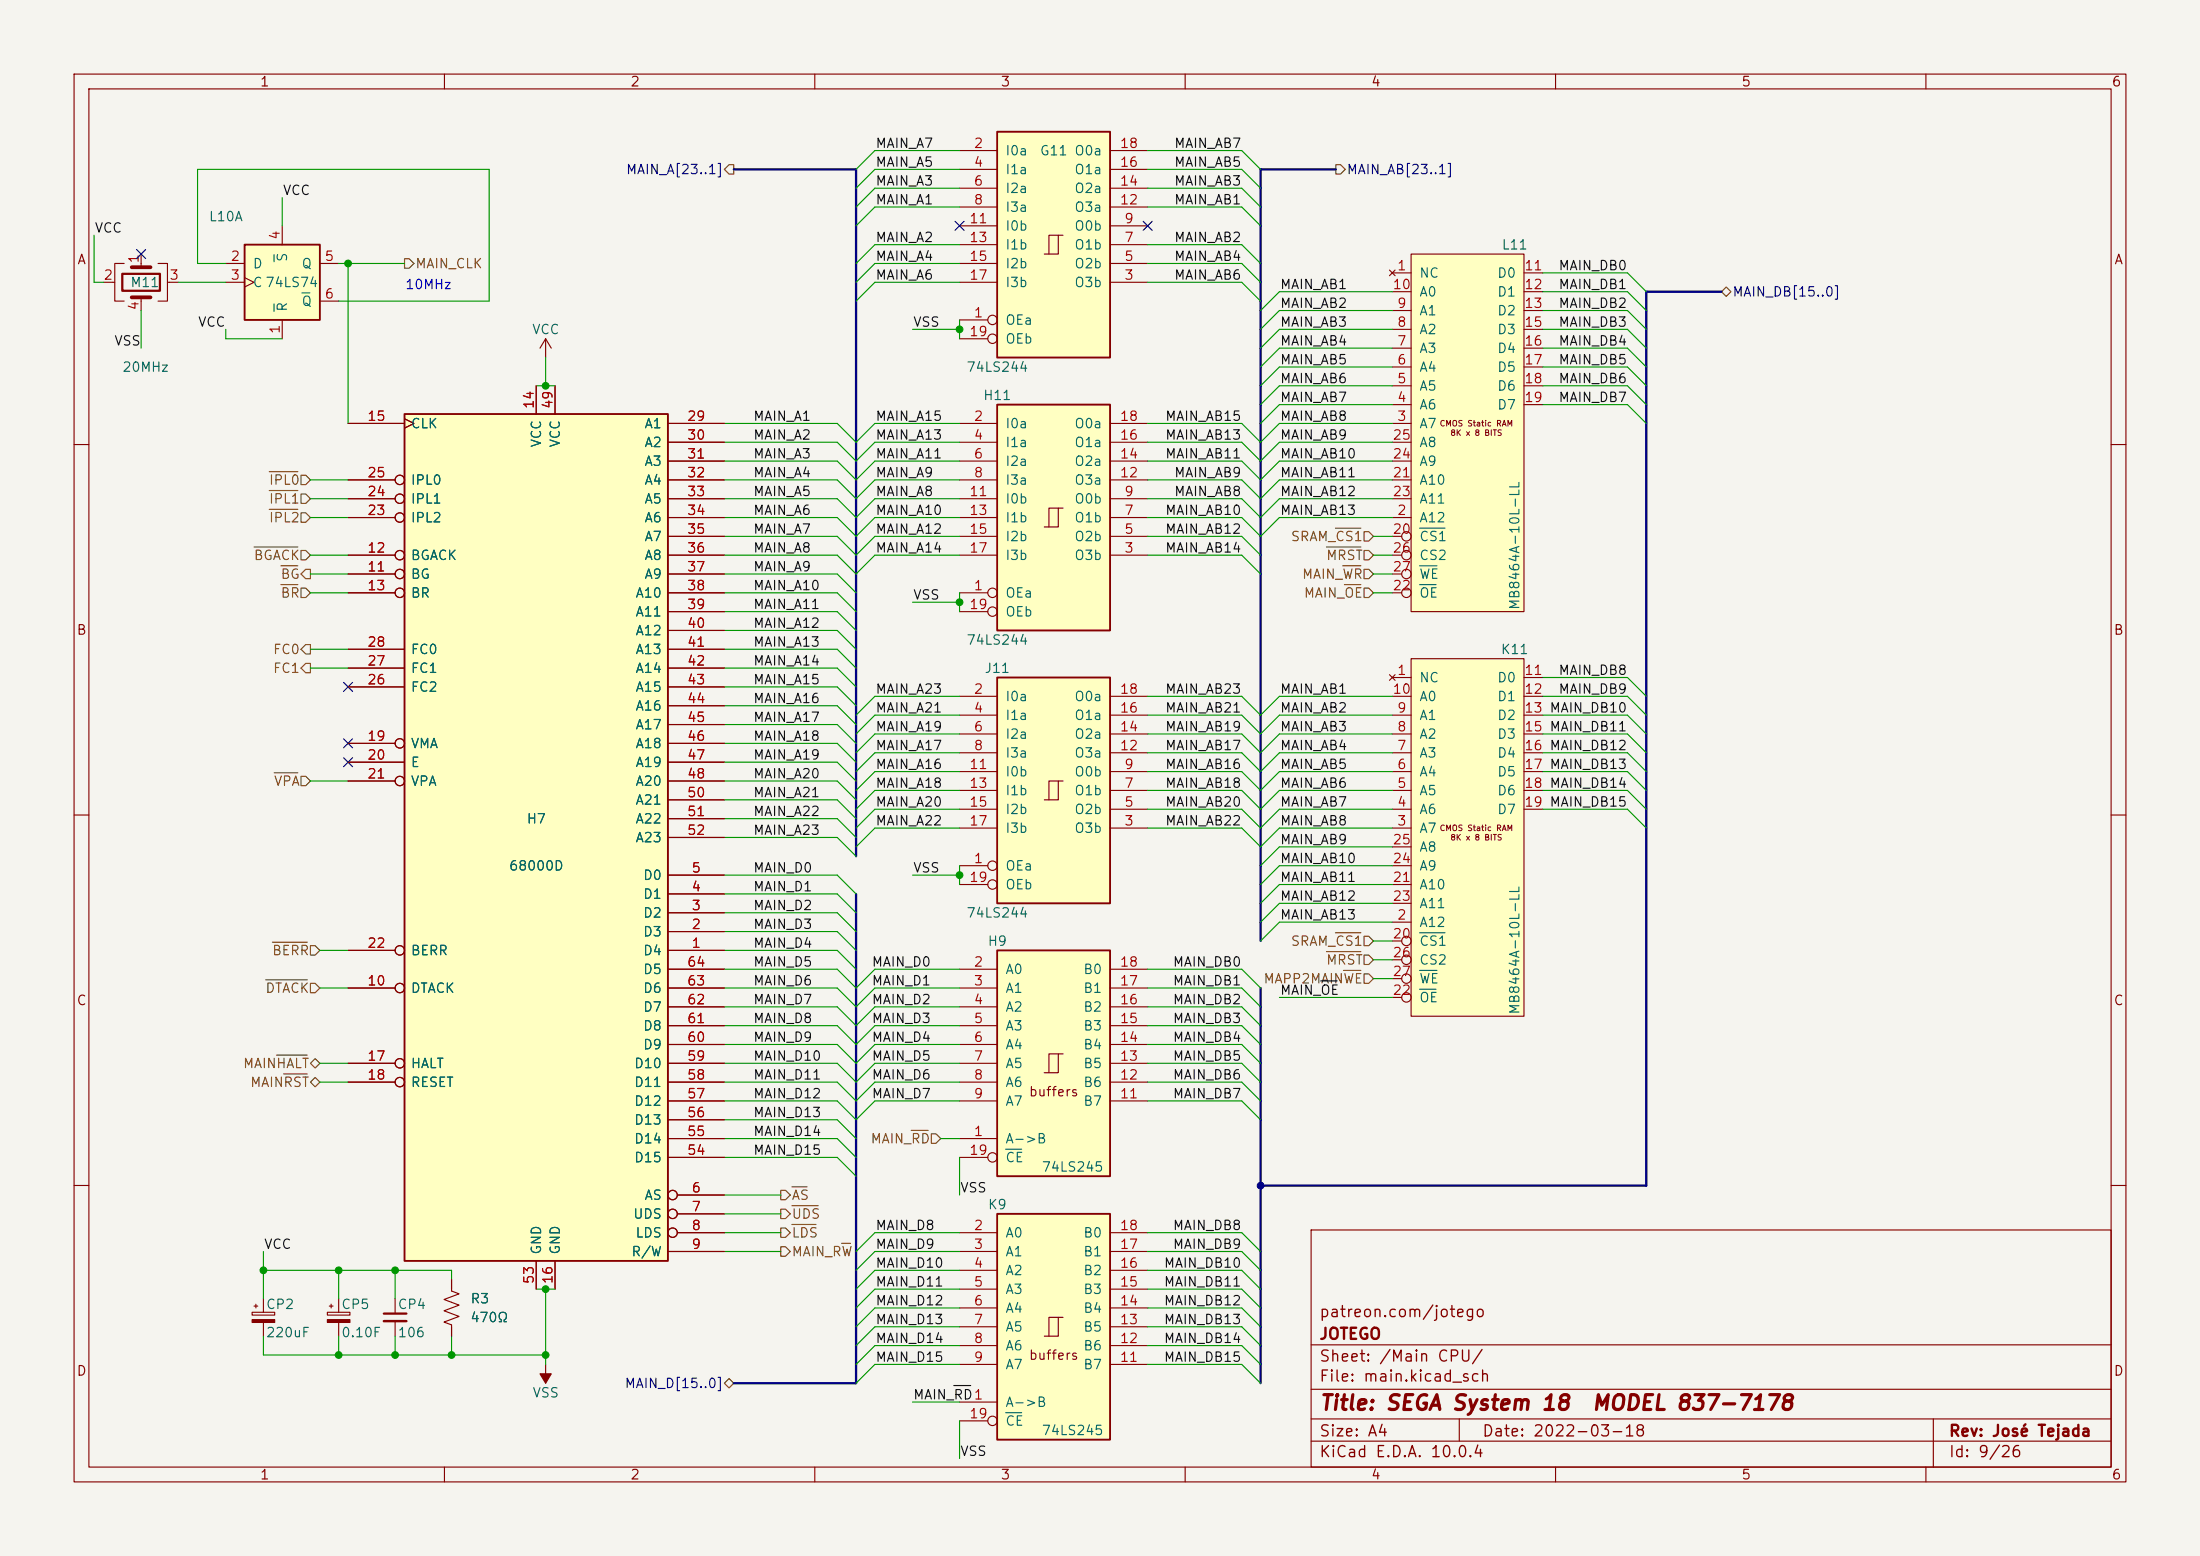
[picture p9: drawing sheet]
<svg xmlns="http://www.w3.org/2000/svg" width="297mm" height="210mm" viewBox="0 0 297 210" stroke-linecap="round" stroke-linejoin="round" font-family="sans-serif">
<path d="M0 0h297v210h-297z" fill="#f5f4ef" stroke="#f5f4ef" stroke-width=".14"/>
<g fill="none" stroke="#840000" stroke-width=".15">
<path d="M10 10h277v190h-277zM12 12h273v186h-273zM60 10v2M110 10v2M160 10v2M210 10v2M260 10v2M10 60h2M285 60h2M10 110h2M285 110h2M10 160h2"/>
<path d="M177 166h108v32h-108zM285 160h2M60 198v2M73.7 184.2v2.5M110 198v2M160 198v2M177 194.5h108M177 191.5h108M177 187.5h108M177 181.5h108M197 191.5v3M210 198v2"/>
<path d="M260 198v2M261 191.5v6.5"/>
</g>
<path d="M72.9 185.4h1.5l-.7 1.3z" fill="#840000" stroke="#840000" stroke-width=".15"/>
<path d="M134.6 17.8h15.3v30.5h-15.3z" fill="#ffffc2"/>
<g fill="none" stroke="#840000" stroke-width=".15">
<path d="M129.5 20.3h5.1M129.5 38.1h5.1M129.5 22.9h5.1M129.5 35.6h5.1M129.5 25.4h5.1M129.5 33h5.1M129.5 27.9h5.1M129.5 30.5h5.1M142.9 31.8h-1.3v2.5M143.5 31.8h-.6v2.5h-1.9M149.9 20.3h5M149.9 38.1h5"/>
<path d="M149.9 22.9h5M149.9 35.6h5M149.9 25.4h5M149.9 33h5M149.9 27.9h5M149.9 30.5h5M129.5 43.2h3.8M129.5 45.7h3.8"/>
<circle cx="134" cy="45.7" r=".63"/>
<circle cx="134" cy="43.2" r=".63"/>
</g>
<path d="M134.6 17.8h15.3v30.5h-15.3z" fill="none" stroke="#840000" stroke-width=".25"/>
<path d="M134.6 54.6h15.3v30.5h-15.3z" fill="#ffffc2"/>
<g fill="none" stroke="#840000" stroke-width=".15">
<path d="M129.5 57.2h5.1M129.5 59.7h5.1M149.9 57.2h5M149.9 59.7h5M129.5 74.9h5.1M129.5 72.4h5.1M129.5 62.2h5.1M129.5 69.9h5.1M129.5 64.8h5.1M129.5 67.3h5.1M142.9 68.6h-1.3v2.5M143.5 68.6h-.6v2.5h-1.9"/>
<path d="M149.9 74.9h5M149.9 72.4h5M149.9 62.2h5M149.9 69.9h5M149.9 64.8h5M149.9 67.3h5M129.5 80h3.8M129.5 82.6h3.8"/>
<circle cx="134" cy="80" r=".63"/>
<circle cx="134" cy="82.5" r=".63"/>
</g>
<path d="M134.6 54.6h15.3v30.5h-15.3z" fill="none" stroke="#840000" stroke-width=".25"/>
<path d="M190.5 34.3h15.2v48.3h-15.2z" fill="#ffffc2"/>
<g fill="none" stroke="#840000" stroke-width=".15">
<path d="M187.6 36.4l.7 .8M188 36.8h2.5M188 39.4h2.5M188.3 36.4l-.7 .8M190.5 34.3h15.2v48.3h-15.2zM205.7 36.8h2.6M205.7 39.4h2.6M188 57.2h2.5M188 54.6h2.5M188 52.1h2.5M188 49.5h2.5M188 47h2.5"/>
<path d="M188 44.5h2.5M188 41.9h2.5M188 59.7h2.5M205.7 54.6h2.6M205.7 52.1h2.6M205.7 49.5h2.6M205.7 47h2.6M205.7 44.5h2.6M205.7 41.9h2.6M188 69.9h2.5M188 72.4h1.2M188 64.8h2.5"/>
<path d="M188 67.3h2.5M188 62.2h2.5M188 74.9h1.2M188 77.5h1.2M188 80h1.2"/>
<circle cx="189.9" cy="74.9" r=".63"/>
<circle cx="189.9" cy="77.5" r=".63"/>
<circle cx="189.9" cy="72.4" r=".63"/>
<circle cx="189.9" cy="80" r=".63"/>
</g>
<path d="M191.6 71.3h3.5M191.6 78.9h2.3M191.6 76.4h2.4" fill="none" stroke="#006464" stroke-width=".15"/>
<path d="M134.6 163.8h15.3v30.5h-15.3z" fill="#ffffc2"/>
<g fill="none" stroke="#840000" stroke-width=".15">
<path d="M129.5 166.4h5.1M129.5 168.9h5.1M129.5 171.5h5.1M129.5 174h5.1M129.5 176.5h5.1M129.5 179.1h5.1M142.9 177.8h-1.3v2.5M143.5 177.8h-.6v2.5h-1.9M149.9 166.4h5M149.9 168.9h5M149.9 171.5h5M149.9 174h5"/>
<path d="M149.9 176.5h5M149.9 179.1h5M129.5 189.2h5.1M129.5 181.6h5.1M129.5 184.2h5.1M129.5 191.8h3.8M149.9 181.6h5M149.9 184.2h5"/>
<circle cx="134" cy="191.8" r=".63"/>
</g>
<path d="M134.6 163.8h15.3v30.5h-15.3z" fill="none" stroke="#840000" stroke-width=".25"/>
<path d="M135.8 190.7h2.1" fill="none" stroke="#006464" stroke-width=".15"/>
<path d="M134.6 91.4h15.3v30.5h-15.3z" fill="#ffffc2"/>
<g fill="none" stroke="#840000" stroke-width=".15">
<path d="M129.5 94h5.1M129.5 96.5h5.1M129.5 99.1h5.1M149.9 94h5M149.9 96.5h5M149.9 99.1h5M129.5 116.8h3.8M129.5 111.8h5.1M129.5 109.2h5.1M129.5 106.7h5.1M129.5 101.6h5.1M129.5 104.1h5.1"/>
<path d="M129.5 119.4h3.8M142.9 105.4h-1.3v2.6M143.5 105.4h-.6v2.6h-1.9M149.9 111.8h5M149.9 109.2h5M149.9 106.7h5M149.9 101.6h5M149.9 104.1h5"/>
<circle cx="134" cy="119.4" r=".63"/>
<circle cx="134" cy="116.8" r=".63"/>
</g>
<path d="M134.6 91.4h15.3v30.5h-15.3z" fill="none" stroke="#840000" stroke-width=".25"/>
<path d="M190.5 88.9h15.2v48.3h-15.2z" fill="#ffffc2"/>
<g fill="none" stroke="#840000" stroke-width=".15">
<path d="M187.6 91.1l.7 .7M188 91.4h2.5M188 99.1h2.5M188 96.5h2.5M188 94h2.5M188.3 91.1l-.7 .7M190.5 88.9h15.2v48.3h-15.2zM205.7 91.4h2.6M205.7 99.1h2.6M205.7 96.5h2.6M205.7 94h2.6M188 111.8h2.5"/>
<path d="M188 109.2h2.5M188 106.7h2.5M188 104.1h2.5M188 101.6h2.5M188 119.4h2.5M188 116.8h2.5M188 114.3h2.5M205.7 109.2h2.6M205.7 106.7h2.6M205.7 104.1h2.6M205.7 101.6h2.6M188 124.5h2.5"/>
<path d="M188 127h1.2M188 134.6h1.2M188 121.9h2.5M188 129.5h1.2M188 132.1h1.2"/>
<circle cx="189.9" cy="127" r=".63"/>
<circle cx="189.9" cy="129.5" r=".63"/>
<circle cx="189.9" cy="134.6" r=".63"/>
<circle cx="189.9" cy="132.1" r=".63"/>
</g>
<path d="M191.6 125.9h3.5M191.6 133.5h2.3M191.6 131h2.4" fill="none" stroke="#006464" stroke-width=".15"/>
<path d="M134.6 128.3h15.3v30.5h-15.3z" fill="#ffffc2"/>
<g fill="none" stroke="#840000" stroke-width=".15">
<path d="M73.7 45.7l-.8 1.3M73.7 45.7l.7 1.3M73.7 45.7v2.6M129.5 130.8h5.1M129.5 133.4h5.1M129.5 135.9h5.1M129.5 138.4h5.1M149.9 130.8h5M149.9 133.4h5M149.9 135.9h5M149.9 138.4h5M129.5 153.7h5.1"/>
<path d="M129.5 141h5.1M129.5 143.5h5.1M129.5 146.1h5.1M129.5 148.6h5.1M129.5 156.2h3.8M142.9 142.2h-1.3v2.6M143.5 142.2h-.6v2.6h-1.9M149.9 141h5M149.9 143.5h5M149.9 146.1h5M149.9 148.6h5M34 177.1h3.1v.4h-3.1z"/>
<path d="M34.3 176.3h.5M34.5 176v.5M35.6 175.3v1.8M35.6 178.5v1.8M61 172.7v1.5l1 .4-2.1 .8 2.1 .7-2.1 .8 2.1 .8-2.1 .7 1.1 .4v1.5"/>
<circle cx="134" cy="156.2" r=".63"/>
</g>
<path d="M134.6 128.3h15.3v30.5h-15.3z" fill="none" stroke="#840000" stroke-width=".25"/>
<path d="M135.8 155.1h2.1" fill="none" stroke="#006464" stroke-width=".15"/>
<path d="M34 178.1h3.1v.4h-3.1z" fill="#840000" stroke="#840000" stroke-width=".15"/>
<path d="M54.6 55.9h35.6v114.3h-35.6z" fill="#ffffc2"/>
<path d="M54.6 55.9h35.6v114.3h-35.6z" fill="none" stroke="#840000" stroke-width=".25"/>
<g fill="none" stroke="#840000" stroke-width=".15">
<path d="M47 57.2h7.6M54.6 56.5l1.3 .7-1.3 .6M72.4 52.1v3.8M74.9 52.1v3.8M90.2 57.2h7.6M90.2 59.7h7.6M47 77.5h6.3M47 74.9h6.3M47 69.9h6.3M47 67.3h6.3M47 64.8h6.3M90.2 77.5h7.6"/>
<path d="M90.2 74.9h7.6M90.2 69.9h7.6M90.2 67.3h7.6M90.2 64.8h7.6M90.2 62.2h7.6M90.2 72.4h7.6M47 80h6.3M47 92.7h7.6M47 90.2h7.6M47 87.6h7.6M90.2 80h7.6M90.2 92.7h7.6"/>
<path d="M90.2 90.2h7.6M90.2 87.6h7.6M90.2 82.6h7.6M90.2 85.1h7.6M90.2 95.3h7.6M90.2 97.8h7.6M47 100.3h6.3M47 102.9h7.6M47 105.4h6.3M90.2 118.1h7.6M90.2 100.3h7.6M90.2 102.9h7.6"/>
<path d="M90.2 105.4h7.6M90.2 108h7.6M90.2 110.5h7.6M90.2 113h7.6M47 128.3h6.3M47 133.4h6.3M90.2 128.3h7.6M90.2 125.7h7.6M90.2 123.2h7.6M90.2 120.7h7.6M90.2 133.4h7.6M90.2 138.4h7.6"/>
<path d="M90.2 135.9h7.6M90.2 130.8h7.6M47 143.5h6.3M47 146.1h6.3M90.2 143.5h7.6M90.2 146.1h7.6M90.2 156.2h7.6M90.2 153.7h7.6M90.2 151.1h7.6M90.2 148.6h7.6M90.2 141h7.6M44.2 177.1h3v.4h-3z"/>
<path d="M44.4 176.3h.6M44.7 176v.5M45.7 175.3v1.8M45.7 178.5v1.8M53.3 175.3v2M53.3 178.3v2M72.4 170.2v3.8M74.9 170.2v3.8M90.2 168.9h7.6M91.4 161.3h6.4M91.4 163.8h6.4M91.4 166.4h6.4"/>
<circle cx="54" cy="77.5" r=".63"/>
<circle cx="54" cy="64.8" r=".63"/>
<circle cx="54" cy="69.8" r=".63"/>
<circle cx="54" cy="67.3" r=".63"/>
<circle cx="54" cy="74.9" r=".63"/>
<circle cx="54" cy="80" r=".63"/>
<circle cx="54" cy="100.3" r=".63"/>
<circle cx="54" cy="105.4" r=".63"/>
<circle cx="54" cy="133.3" r=".63"/>
<circle cx="54" cy="128.3" r=".63"/>
<circle cx="54" cy="143.5" r=".63"/>
<circle cx="54" cy="146" r=".63"/>
<circle cx="90.8" cy="166.4" r=".63"/>
<circle cx="90.8" cy="161.3" r=".63"/>
<circle cx="90.8" cy="163.8" r=".63"/>
</g>
<path d="M51.8 177.3h3.1" fill="none" stroke="#840000" stroke-width=".3"/>
<path d="M51.8 178.3h3.1" fill="none" stroke="#840000" stroke-width=".33"/>
<path d="M44.2 178.1h3v.4h-3z" fill="#840000" stroke="#840000" stroke-width=".15"/>
<path d="M33 33h10.2v10.2h-10.2z" fill="#ffffc2"/>
<path d="M33 33h10.2v10.2h-10.2z" fill="none" stroke="#840000" stroke-width=".25"/>
<g fill="none" stroke="#840000" stroke-width=".15">
<path d="M14 38.1h1.5M16.8 35.6h-1.3v5h1.3M19 34.3v1.8M21.3 35.6h1.3v5h-1.3M22.6 38.1h1.5M30.5 35.6h2.5M30.5 38.1h2.5M33 37.5l1.3 .6-1.3 .6M38.1 30.5v2.5M43.2 35.6h2.5M19 40.1v1.8M38.1 43.2v2.5"/>
<path d="M43.2 40.6h2.5M47 57.2h7.6M54.6 56.5l1.3 .7-1.3 .6M72.4 52.1v3.8M74.9 52.1v3.8M90.2 57.2h7.6M90.2 59.7h7.6M47 77.5h6.3M47 74.9h6.3M47 69.9h6.3M47 67.3h6.3M47 64.8h6.3"/>
<path d="M90.2 77.5h7.6M90.2 74.9h7.6M90.2 69.9h7.6M90.2 67.3h7.6M90.2 64.8h7.6M90.2 62.2h7.6M90.2 72.4h7.6M47 80h6.3M47 92.7h7.6M47 90.2h7.6M47 87.6h7.6M90.2 80h7.6"/>
<path d="M90.2 92.7h7.6M90.2 90.2h7.6M90.2 87.6h7.6M90.2 82.6h7.6M90.2 85.1h7.6M90.2 95.3h7.6M90.2 97.8h7.6M47 100.3h6.3M47 102.9h7.6M47 105.4h6.3M90.2 118.1h7.6M90.2 100.3h7.6"/>
<path d="M90.2 102.9h7.6M90.2 105.4h7.6M90.2 108h7.6M90.2 110.5h7.6M90.2 113h7.6M47 128.3h6.3M47 133.4h6.3M90.2 128.3h7.6M90.2 125.7h7.6M90.2 123.2h7.6M90.2 120.7h7.6M90.2 133.4h7.6"/>
<path d="M90.2 138.4h7.6M90.2 135.9h7.6M90.2 130.8h7.6M47 143.5h6.3M47 146.1h6.3M90.2 143.5h7.6M90.2 146.1h7.6M90.2 156.2h7.6M90.2 153.7h7.6M90.2 151.1h7.6M90.2 148.6h7.6M90.2 141h7.6"/>
<path d="M61 172.7v1.3M61 179.1v1.2M72.4 170.2v3.8M74.9 170.2v3.8M90.2 168.9h7.6M91.4 161.3h6.4M91.4 163.8h6.4M91.4 166.4h6.4"/>
<circle cx="54" cy="77.5" r=".63"/>
<circle cx="54" cy="64.8" r=".63"/>
<circle cx="54" cy="69.8" r=".63"/>
<circle cx="54" cy="67.3" r=".63"/>
<circle cx="54" cy="74.9" r=".63"/>
<circle cx="54" cy="80" r=".63"/>
<circle cx="54" cy="100.3" r=".63"/>
<circle cx="54" cy="105.4" r=".63"/>
<circle cx="54" cy="133.3" r=".63"/>
<circle cx="54" cy="128.3" r=".63"/>
<circle cx="54" cy="143.5" r=".63"/>
<circle cx="54" cy="146" r=".63"/>
<circle cx="90.8" cy="166.4" r=".63"/>
<circle cx="90.8" cy="161.3" r=".63"/>
<circle cx="90.8" cy="163.8" r=".63"/>
</g>
<path d="M37 34.4v.9M40.8 39.5h1M37 41v1" fill="none" stroke="#006464" stroke-width=".15"/>
<path d="M17.8 36.1h2.5M17.8 40.1h2.5" fill="none" stroke="#840000" stroke-width=".51"/>
<path d="M16.5 37h5.1v2.2h-5.1z" fill="none" stroke="#840000" stroke-width=".3"/>
<g fill="none" stroke="#725600" stroke-width=".15">
<path d="M54.6 34.9h.6l.7 .7-.7 .6h-.6zM98.4 22.2h.7v1.3h-.7l-.6-.6zM180.3 22.2h.7l.6 .7-.6 .6h-.7zM232.4 39.4l.6-.7 .7 .7-.7 .6zM34.3 73.8h5.9M36.3 66.2h3.9M36.3 68.7h3.9M36.3 63.7h3.9M37.9 78.9h2.3M37.9 76.4h2.3M40.6 79.4h.7l.6 .6-.6 .6h-.7zM40.6 66.7h.7l.6 .6-.6 .6h-.7z"/>
<path d="M40.6 69.2h.7l.6 .7-.6 .6h-.7zM40.6 64.1h.7l.6 .7-.6 .6h-.7zM40.6 74.3h.7l.6 .6-.6 .7h-.7zM41.3 76.8h.6v1.3h-.6l-.7-.6zM179.1 73.8h4.6M180.3 71.3h3.4M181.3 76.4h2.4M181.5 78.9h2.2M184.1 79.4h.7l.6 .6-.6 .6h-.7zM184.1 71.8h.7l.6 .6-.6 .6h-.7zM184.1 76.8h.7l.6 .7-.6 .6h-.7zM184.1 74.3h.7l.6 .6-.6 .7h-.7z"/>
<path d="M41.3 87h.6v1.3h-.6l-.7-.7zM41.3 89.5h.6v1.3h-.6l-.7-.6zM37 104.3h3.2M40.6 104.8h.7l.6 .6-.6 .6h-.7zM35.9 132.2h5.6M36.8 127.2h4.7M41.9 127.6h.6l.7 .7-.7 .6h-.6zM41.9 132.7h.6l.7 .7-.7 .6h-.6zM179.1 128.4h4.6M180.3 125.9h3.4M181.4 131h2.3M184.1 131.4h.7l.6 .7-.6 .6h-.7z"/>
<path d="M184.1 128.9h.7l.6 .6-.6 .7h-.7zM184.1 126.4h.7l.6 .6-.6 .6h-.7zM37.3 142.4h4.2M38.3 144.9h3.2M41.9 143.5l.6-.6 .7 .6-.7 .6zM41.9 146.1l.6-.7 .7 .7-.7 .6zM123 152.6h2.3M125.7 153h.7l.6 .7-.6 .6h-.7zM105.4 160.7h.6l.7 .6-.7 .6h-.6zM105.4 163.2h.6l.7 .6-.7 .7h-.6zM105.4 168.3h.6l.7 .6-.7 .6h-.6zM105.4 165.7h.6l.7 .7-.7 .6h-.6z"/>
<path d="M106.9 160.2h2.1M106.9 162.7h3.6M106.9 165.3h3.3M113.6 167.8h1.2M97.8 186.7l.6-.6 .7 .6-.7 .6z"/>
</g>
<path d="M178.3 132.4h2.2M128.8 187h2.2" fill="none" stroke="#0f0f0f" stroke-width=".15"/>
<path d="M99.1 22.9h16.5v92.7M180.3 22.9h-10.1v104.1M232.4 39.4h-10.2v120.6h-52M115.6 120.7v66h-16.5M170.2 133.4v53.3" fill="none" stroke="#000084" stroke-width=".3"/>
<g fill="none" stroke="#009600" stroke-width=".15">
<path d="M12.7 31.8v6.3h1.3M24.1 38.1h6.4M30.5 35.6h-3.8v-12.7h39.3v17.7h-20.3M38.1 26.7v3.8M45.7 35.6h8.9M47 35.6v21.6M129.5 35.6h-11.4l-2.5 2.5M129.5 33h-11.4l-2.5 2.6M129.5 27.9h-11.4l-2.5 2.6M129.5 25.4h-11.4l-2.5 2.5M129.5 38.1h-11.4l-2.5 2.5M129.5 22.9h-11.4l-2.5 2.5"/>
<path d="M129.5 20.3h-11.4l-2.5 2.6M154.9 35.6h12.7l2.6 2.5M154.9 33h12.7l2.6 2.6M154.9 27.9h12.7l2.6 2.6M154.9 25.4h12.7l2.6 2.5M154.9 38.1h12.7l2.6 2.5M154.9 22.9h12.7l2.6 2.5M154.9 20.3h12.7l2.6 2.6M188 39.4h-15.3l-2.5 2.5M208.3 36.8h11.4l2.5 2.6M208.3 39.4h11.4l2.5 2.5M19 41.9v5.1"/>
<path d="M30.5 44.5v1.2h7.6M72.4 52.1h2.5M73.7 48.3v3.8M97.8 59.7h15.2l2.6 2.5 2.5-2.5h11.4M97.8 57.2h15.2l2.6 2.5 2.5-2.5h11.4M123.2 44.5h6.3M129.5 43.2v2.5M154.9 59.7h12.7l2.6 2.5 2.5-2.5h15.3M154.9 57.2h12.7l2.6 2.5 2.5-2.5h15.3M188 44.5h-15.3l-2.5 2.5M188 41.9h-15.3l-2.5 2.6M188 47h-15.3l-2.5 2.5"/>
<path d="M188 52.1h-15.3l-2.5 2.5M188 49.5h-15.3l-2.5 2.6M188 54.6h-15.3l-2.5 2.6M208.3 44.5h11.4l2.5 2.5M208.3 41.9h11.4l2.5 2.6M208.3 47h11.4l2.5 2.5M208.3 52.1h11.4l2.5 2.5M208.3 49.5h11.4l2.5 2.6M208.3 54.6h11.4l2.5 2.6M41.9 67.3h5.1M41.9 69.9h5.1M41.9 64.8h5.1"/>
<path d="M41.9 77.5h5.1M41.9 74.9h5.1M97.8 72.4h15.2l2.6 2.5 2.5-2.5h11.4M97.8 67.3h15.2l2.6 2.6 2.5-2.6h11.4M97.8 69.9h15.2l2.6 2.5 2.5-2.5h11.4M97.8 64.8h15.2l2.6 2.5 2.5-2.5h11.4M97.8 77.5h15.2l2.6 2.5M97.8 74.9h15.2l2.6 2.6 2.5-2.6h11.4M97.8 62.2h15.2l2.6 2.6 2.5-2.6h11.4M154.9 72.4h12.7l2.6 2.5M154.9 67.3h12.7l2.6 2.6 2.5-2.6h15.3M154.9 69.9h12.7l2.6 2.5 2.5-2.5h15.3"/>
<path d="M154.9 64.8h12.7l2.6 2.5 2.5-2.5h15.3M154.9 74.9h12.7l2.6 2.6M154.9 62.2h12.7l2.6 2.6 2.5-2.6h15.3M185.4 72.4h2.6M185.4 77.5h2.6M185.4 74.9h2.6M41.9 80h5.1M41.9 87.6h5.1M41.9 90.2h5.1M97.8 97.8h15.2l2.6 2.5M97.8 80h15.2l2.6 2.6M97.8 87.6h15.2l2.6 2.6"/>
<path d="M97.8 90.2h15.2l2.6 2.5M97.8 95.3h15.2l2.6 2.5M97.8 85.1h15.2l2.6 2.5M97.8 82.6h15.2l2.6 2.5M97.8 92.7h15.2l2.6 2.6M123.2 81.3h6.3M129.5 99.1h-11.4l-2.5 2.5M129.5 94h-11.4l-2.5 2.5M129.5 96.5h-11.4l-2.5 2.6M129.5 80v2.6M154.9 99.1h12.7l2.6 2.5 2.5-2.5h15.3M154.9 94h12.7l2.6 2.5 2.5-2.5h15.3"/>
<path d="M154.9 96.5h12.7l2.6 2.6 2.5-2.6h15.3M185.4 80h2.6M208.3 99.1h11.4l2.5 2.5M208.3 94h11.4l2.5 2.5M208.3 96.5h11.4l2.5 2.6M208.3 91.4h11.4l2.5 2.6M41.9 105.4h5.1M97.8 113h15.2l2.6 2.6M97.8 118.1h15.2l2.6 2.6M97.8 102.9h15.2l2.6 2.5M97.8 110.5h15.2l2.6 2.5M97.8 105.4h15.2l2.6 2.6"/>
<path d="M97.8 108h15.2l2.6 2.5M97.8 100.3h15.2l2.6 2.6M123.2 118.1h6.3M129.5 109.2h-11.4l-2.5 2.6M129.5 106.7h-11.4l-2.5 2.5M129.5 101.6h-11.4l-2.5 2.5M129.5 116.8v2.6M129.5 111.8h-11.4l-2.5 2.5M129.5 104.1h-11.4l-2.5 2.6M154.9 109.2h12.7l2.6 2.6 2.5-2.6h15.3M154.9 106.7h12.7l2.6 2.5 2.5-2.5h15.3M154.9 101.6h12.7l2.6 2.5 2.5-2.5h15.3"/>
<path d="M154.9 111.8h12.7l2.6 2.5 2.5-2.5h15.3M154.9 104.1h12.7l2.6 2.6 2.5-2.6h15.3M188 114.3h-15.3l-2.5 2.5M188 116.8h-15.3l-2.5 2.6M188 119.4h-15.3l-2.5 2.5M208.3 109.2h11.4l2.5 2.6M208.3 106.7h11.4l2.5 2.5M208.3 101.6h11.4l2.5 2.5M208.3 104.1h11.4l2.5 2.6M43.2 133.4h3.8M43.2 128.3h3.8M97.8 130.8h15.2l2.6 2.6 2.5-2.6h11.4"/>
<path d="M97.8 138.4h15.2l2.6 2.6 2.5-2.6h11.4M97.8 133.4h15.2l2.6 2.5 2.5-2.5h11.4M97.8 135.9h15.2l2.6 2.5 2.5-2.5h11.4M97.8 123.2h15.2l2.6 2.5M97.8 128.3h15.2l2.6 2.5M97.8 120.7h15.2l2.6 2.5M97.8 125.7h15.2l2.6 2.6M154.9 130.8h12.7l2.6 2.6M154.9 138.4h12.7l2.6 2.6M154.9 133.4h12.7l2.6 2.5M154.9 135.9h12.7l2.6 2.5M172.7 134.6h15.3"/>
<path d="M185.4 129.5h2.6M185.4 127h2.6M185.4 132.1h2.6M188 121.9h-15.3l-2.5 2.6M188 124.5h-15.3l-2.5 2.5M43.2 143.5h3.8M43.2 146.1h3.8M97.8 143.5h15.2l2.6 2.6 2.5-2.6h11.4M97.8 148.6h15.2l2.6 2.5 2.5-2.5h11.4M97.8 153.7h15.2l2.6 2.5M97.8 146.1h15.2l2.6 2.5 2.5-2.5h11.4M97.8 141h15.2l2.6 2.5 2.5-2.5h11.4"/>
<path d="M97.8 156.2h15.2l2.6 2.6M97.8 151.1h15.2l2.6 2.6M127 153.7h2.5M129.5 156.2v5.1M154.9 143.5h12.7l2.6 2.6M154.9 148.6h12.7l2.6 2.5M154.9 146.1h12.7l2.6 2.5M154.9 141h12.7l2.6 2.5M35.6 168.9v6.4M35.6 171.5h25.4v1.2M45.7 171.5v3.8M53.3 171.5v3.8"/>
<path d="M72.4 174h2.5M73.7 174v10.2M97.8 166.4h7.6M97.8 168.9h7.6M97.8 163.8h7.6M97.8 161.3h7.6M129.5 166.4h-11.4l-2.5 2.5M129.5 171.5h-11.4l-2.5 2.5M129.5 176.5h-11.4l-2.5 2.6M129.5 174h-11.4l-2.5 2.5M129.5 179.1h-11.4l-2.5 2.5M129.5 168.9h-11.4l-2.5 2.6"/>
<path d="M154.9 166.4h12.7l2.6 2.5M154.9 171.5h12.7l2.6 2.5M154.9 176.5h12.7l2.6 2.6M154.9 174h12.7l2.6 2.5M154.9 179.1h12.7l2.6 2.5M154.9 168.9h12.7l2.6 2.6M35.6 180.3v2.6h38.1M45.7 180.3v2.6M53.3 180.3v2.6M61 180.3v2.6M123.2 189.2h6.3M129.5 191.8v5.1"/>
<path d="M129.5 181.6h-11.4l-2.5 2.6M129.5 184.2h-11.4l-2.5 2.5M154.9 181.6h12.7l2.6 2.6M154.9 184.2h12.7l2.6 2.5"/>
</g>
<path d="M18.4 33.7l1.3 1.2M19.7 33.7l-1.3 1.2M128.9 29.9l1.2 1.2M130.1 29.9l-1.2 1.2M154.3 29.9l1.2 1.2M155.5 29.9l-1.2 1.2M46.4 99.7l1.2 1.2M46.4 92.1l1.2 1.2M47.6 99.7l-1.2 1.2M47.6 92.1l-1.2 1.2M46.4 102.3l1.2 1.2M47.6 102.3l-1.2 1.2" fill="none" stroke="#000084" stroke-width=".15"/>
<g fill="#009600" stroke="#009600" stroke-width=".14">
<circle cx="129.5" cy="81.3" r=".46"/>
<circle cx="73.7" cy="174" r=".46"/>
<circle cx="73.7" cy="182.9" r=".46"/>
<circle cx="129.5" cy="118.1" r=".46"/>
<circle cx="47" cy="35.6" r=".46"/>
<circle cx="45.7" cy="182.9" r=".46"/>
<circle cx="53.3" cy="182.9" r=".46"/>
<circle cx="35.6" cy="171.5" r=".46"/>
<circle cx="45.7" cy="171.5" r=".46"/>
<circle cx="53.3" cy="171.5" r=".46"/>
<circle cx="61" cy="182.9" r=".46"/>
<circle cx="73.7" cy="52.1" r=".46"/>
<circle cx="129.5" cy="44.5" r=".46"/>
</g>
<circle cx="170.2" cy="160" r=".46" fill="#000084" stroke="#000084" stroke-width=".14"/>
<g font-size="2" fill="#840000">
<text x="178" y="190.8">Title: SEGA System 18</text>
<text x="214.8" y="190.8">MODEL 837-7178</text>
</g>
<g font-size="1.5" fill="#840000">
<text x="178" y="178.2">patreon.com/jotego</text>
<text x="178" y="184.2">Sheet: /Main CPU/</text>
<text x="178" y="181.2">JOTEGO</text>
<text x="178" y="186.9">File: main.kicad_sch</text>
<text x="178" y="197.1">KiCad E.D.A. 10.0.4</text>
<text x="178" y="194.3">Size: A4</text>
<text x="200" y="194.3">Date: 2022-03-18</text>
<text x="263" y="194.3">Rev: José Tejada</text>
<text x="263" y="197.1">Id: 9/26</text>
</g>
<g font-size="1.3" fill="#840000">
<text x="35" y="12">1</text>
<text x="85" y="12">2</text>
<text x="135" y="12">3</text>
<text x="185" y="12">4</text>
<text x="235" y="12">5</text>
<text x="285" y="12">6</text>
<text x="10.3" y="36">A</text>
<text x="285.3" y="36">A</text>
<text x="10.3" y="86">B</text>
<text x="285.3" y="86">B</text>
<text x="10.3" y="136">C</text>
<text x="285.3" y="136">C</text>
<text x="138.8" y="148.3">buffers</text>
<text x="10.3" y="186">D</text>
<text x="138.8" y="183.9">buffers</text>
<text x="285.3" y="186">D</text>
<text x="35" y="200">1</text>
<text x="85" y="200">2</text>
<text x="135" y="200">3</text>
<text x="185" y="200">4</text>
<text x="235" y="200">5</text>
<text x="285" y="200">6</text>
</g>
<g font-size="1.3" fill="#000084">
<text x="84.4" y="23.8">MAIN_A[23..1]</text>
<text x="181.7" y="23.8">MAIN_AB[23..1]</text>
<text x="233.8" y="40.3">MAIN_DB[15..0]</text>
<text x="84.2" y="187.7">MAIN_D[15..0]</text>
</g>
<g font-size="1.3" fill="#0f0f0f">
<text x="118.1" y="20.3">MAIN_A7</text>
<text x="118.1" y="22.8">MAIN_A5</text>
<text x="158.4" y="20.3">MAIN_AB7</text>
<text x="158.4" y="22.8">MAIN_AB5</text>
<text x="38.1" y="26.6">VCC</text>
<text x="118.1" y="27.9">MAIN_A1</text>
<text x="118.1" y="25.4">MAIN_A3</text>
<text x="158.4" y="25.4">MAIN_AB3</text>
<text x="158.4" y="27.9">MAIN_AB1</text>
<text x="12.7" y="31.7">VCC</text>
<text x="118.1" y="33">MAIN_A2</text>
<text x="118.1" y="35.5">MAIN_A4</text>
<text x="158.4" y="33">MAIN_AB2</text>
<text x="158.4" y="35.5">MAIN_AB4</text>
<text x="118.1" y="38.1">MAIN_A6</text>
<text x="158.4" y="38.1">MAIN_AB6</text>
<text x="172.7" y="39.3">MAIN_AB1</text>
<text x="172.7" y="41.9">MAIN_AB2</text>
<text x="210.3" y="36.8">MAIN_DB0</text>
<text x="210.3" y="39.3">MAIN_DB1</text>
<text x="210.3" y="41.9">MAIN_DB2</text>
<text x="15.3" y="47">VSS</text>
<text x="26.6" y="44.4">VCC</text>
<text x="123.2" y="44.4">VSS</text>
<text x="172.7" y="44.4">MAIN_AB3</text>
<text x="172.7" y="47">MAIN_AB4</text>
<text x="210.3" y="44.4">MAIN_DB3</text>
<text x="210.3" y="47">MAIN_DB4</text>
<text x="172.7" y="49.5">MAIN_AB5</text>
<text x="172.7" y="52">MAIN_AB6</text>
<text x="210.3" y="49.5">MAIN_DB5</text>
<text x="210.3" y="52">MAIN_DB6</text>
<text x="101.6" y="59.7">MAIN_A2</text>
<text x="101.6" y="57.1">MAIN_A1</text>
<text x="118.1" y="59.7">MAIN_A13</text>
<text x="118.1" y="57.1">MAIN_A15</text>
<text x="157.2" y="57.1">MAIN_AB15</text>
<text x="157.2" y="59.7">MAIN_AB13</text>
<text x="172.7" y="54.6">MAIN_AB7</text>
<text x="172.7" y="57.1">MAIN_AB8</text>
<text x="172.7" y="59.7">MAIN_AB9</text>
<text x="210.3" y="54.6">MAIN_DB7</text>
<text x="101.6" y="64.7">MAIN_A4</text>
<text x="101.6" y="62.2">MAIN_A3</text>
<text x="118.1" y="64.7">MAIN_A9</text>
<text x="118.1" y="62.2">MAIN_A11</text>
<text x="157.2" y="62.2">MAIN_AB11</text>
<text x="158.4" y="64.7">MAIN_AB9</text>
<text x="172.7" y="64.7">MAIN_AB11</text>
<text x="172.7" y="62.2">MAIN_AB10</text>
<text x="101.6" y="69.8">MAIN_A6</text>
<text x="101.6" y="67.3">MAIN_A5</text>
<text x="118.1" y="67.3">MAIN_A8</text>
<text x="118.1" y="69.8">MAIN_A10</text>
<text x="157.2" y="69.8">MAIN_AB10</text>
<text x="158.4" y="67.3">MAIN_AB8</text>
<text x="172.7" y="67.3">MAIN_AB12</text>
<text x="172.7" y="69.8">MAIN_AB13</text>
<text x="101.6" y="77.4">MAIN_A9</text>
<text x="101.6" y="74.9">MAIN_A8</text>
<text x="101.6" y="72.4">MAIN_A7</text>
<text x="118.1" y="72.4">MAIN_A12</text>
<text x="118.1" y="74.9">MAIN_A14</text>
<text x="157.2" y="72.4">MAIN_AB12</text>
<text x="157.2" y="74.9">MAIN_AB14</text>
<text x="101.6" y="82.5">MAIN_A11</text>
<text x="101.6" y="80">MAIN_A10</text>
<text x="123.2" y="81.2">VSS</text>
<text x="101.6" y="85.1">MAIN_A12</text>
<text x="101.6" y="87.6">MAIN_A13</text>
<text x="101.6" y="95.2">MAIN_A16</text>
<text x="101.6" y="90.1">MAIN_A14</text>
<text x="101.6" y="92.7">MAIN_A15</text>
<text x="118.1" y="93.9">MAIN_A23</text>
<text x="157.2" y="93.9">MAIN_AB23</text>
<text x="172.7" y="93.9">MAIN_AB1</text>
<text x="210.3" y="91.4">MAIN_DB8</text>
<text x="210.3" y="93.9">MAIN_DB9</text>
<text x="101.6" y="100.3">MAIN_A18</text>
<text x="101.6" y="97.8">MAIN_A17</text>
<text x="118.1" y="99">MAIN_A19</text>
<text x="118.1" y="96.5">MAIN_A21</text>
<text x="118.1" y="101.6">MAIN_A17</text>
<text x="157.2" y="99">MAIN_AB19</text>
<text x="157.2" y="101.6">MAIN_AB17</text>
<text x="157.2" y="96.5">MAIN_AB21</text>
<text x="172.7" y="101.6">MAIN_AB4</text>
<text x="172.7" y="99">MAIN_AB3</text>
<text x="172.7" y="96.5">MAIN_AB2</text>
<text x="101.6" y="105.4">MAIN_A20</text>
<text x="101.6" y="107.9">MAIN_A21</text>
<text x="101.6" y="102.8">MAIN_A19</text>
<text x="118.1" y="106.6">MAIN_A18</text>
<text x="118.1" y="104.1">MAIN_A16</text>
<text x="157.2" y="104.1">MAIN_AB16</text>
<text x="157.2" y="106.6">MAIN_AB18</text>
<text x="172.7" y="106.6">MAIN_AB6</text>
<text x="172.7" y="104.1">MAIN_AB5</text>
<text x="101.6" y="110.5">MAIN_A22</text>
<text x="101.6" y="113">MAIN_A23</text>
<text x="118.1" y="109.2">MAIN_A20</text>
<text x="118.1" y="111.7">MAIN_A22</text>
<text x="157.2" y="109.2">MAIN_AB20</text>
<text x="157.2" y="111.7">MAIN_AB22</text>
<text x="172.7" y="109.2">MAIN_AB7</text>
<text x="172.7" y="111.7">MAIN_AB8</text>
<text x="101.6" y="118.1">MAIN_D0</text>
<text x="123.2" y="118.1">VSS</text>
<text x="172.7" y="119.3">MAIN_AB11</text>
<text x="172.7" y="114.3">MAIN_AB9</text>
<text x="172.7" y="116.8">MAIN_AB10</text>
<text x="101.6" y="120.6">MAIN_D1</text>
<text x="101.6" y="123.2">MAIN_D2</text>
<text x="101.6" y="125.7">MAIN_D3</text>
<text x="172.7" y="121.9">MAIN_AB12</text>
<text x="172.7" y="124.4">MAIN_AB13</text>
<text x="101.6" y="130.8">MAIN_D5</text>
<text x="101.6" y="128.2">MAIN_D4</text>
<text x="117.6" y="130.8">MAIN_D0</text>
<text x="158.2" y="130.8">MAIN_DB0</text>
<text x="101.6" y="135.9">MAIN_D7</text>
<text x="101.6" y="133.3">MAIN_D6</text>
<text x="117.6" y="133.3">MAIN_D1</text>
<text x="117.6" y="135.9">MAIN_D2</text>
<text x="158.2" y="133.3">MAIN_DB1</text>
<text x="158.2" y="135.9">MAIN_DB2</text>
<text x="172.7" y="134.6">MAIN_OE</text>
<text x="101.6" y="140.9">MAIN_D9</text>
<text x="101.6" y="143.5">MAIN_D10</text>
<text x="101.6" y="138.4">MAIN_D8</text>
<text x="117.6" y="140.9">MAIN_D4</text>
<text x="117.6" y="143.5">MAIN_D5</text>
<text x="117.6" y="138.4">MAIN_D3</text>
<text x="158.2" y="143.5">MAIN_DB5</text>
<text x="158.2" y="140.9">MAIN_DB4</text>
<text x="158.2" y="138.4">MAIN_DB3</text>
<text x="101.6" y="148.6">MAIN_D12</text>
<text x="101.6" y="146">MAIN_D11</text>
<text x="117.6" y="148.6">MAIN_D7</text>
<text x="117.6" y="146">MAIN_D6</text>
<text x="158.2" y="146">MAIN_DB6</text>
<text x="158.2" y="148.6">MAIN_DB7</text>
<text x="101.6" y="153.6">MAIN_D14</text>
<text x="101.6" y="151.1">MAIN_D13</text>
<text x="101.6" y="156.2">MAIN_D15</text>
<text x="129.5" y="161.3">VSS</text>
<text x="118.1" y="166.3">MAIN_D8</text>
<text x="158.2" y="166.3">MAIN_DB8</text>
<text x="35.6" y="168.9">VCC</text>
<text x="118.1" y="171.4">MAIN_D10</text>
<text x="118.1" y="174">MAIN_D11</text>
<text x="118.1" y="168.9">MAIN_D9</text>
<text x="157" y="171.4">MAIN_DB10</text>
<text x="157" y="174">MAIN_DB11</text>
<text x="158.2" y="168.9">MAIN_DB9</text>
<text x="118.1" y="179">MAIN_D13</text>
<text x="118.1" y="176.5">MAIN_D12</text>
<text x="157" y="176.5">MAIN_DB12</text>
<text x="157" y="179">MAIN_DB13</text>
<text x="118.1" y="181.6">MAIN_D14</text>
<text x="118.1" y="184.1">MAIN_D15</text>
<text x="157" y="184.1">MAIN_DB15</text>
<text x="157" y="181.6">MAIN_DB14</text>
<text x="123.2" y="189.2">MAIN_RD1</text>
<text x="129.5" y="196.8">VSS</text>
</g>
<g font-size="1.3" fill="#a90000">
<text x="131.4" y="20.3">2</text>
<text x="131.4" y="22.8">4</text>
<text x="151.1" y="22.8">16</text>
<text x="151.1" y="20.3">18</text>
<text x="131.4" y="25.4">6</text>
<text x="131.4" y="27.9">8</text>
<text x="151.1" y="27.9">12</text>
<text x="151.1" y="25.4">14</text>
<text x="19" y="35.6" transform="rotate(-90 19 35.6)">1</text>
<text x="31" y="35.5">2</text>
<text x="38.1" y="32.5" transform="rotate(-90 38.1 32.5)">4</text>
<text x="43.7" y="35.5">5</text>
<text x="130.8" y="30.5">11</text>
<text x="130.8" y="33">13</text>
<text x="130.8" y="35.5">15</text>
<text x="151.7" y="35.5">5</text>
<text x="151.7" y="33">7</text>
<text x="151.7" y="30.5">9</text>
<text x="13.9" y="38.1">2</text>
<text x="19" y="42" transform="rotate(-90 19 42)">4</text>
<text x="22.8" y="38.1">3</text>
<text x="31" y="38.1">3</text>
<text x="43.7" y="40.6">6</text>
<text x="130.8" y="38.1">17</text>
<text x="151.7" y="38.1">3</text>
<text x="187.9" y="39.3">10</text>
<text x="188.5" y="36.8">1</text>
<text x="188.5" y="41.9">9</text>
<text x="205.7" y="36.8">11</text>
<text x="205.7" y="39.3">12</text>
<text x="205.7" y="41.9">13</text>
<text x="38.1" y="45.2" transform="rotate(-90 38.1 45.2)">1</text>
<text x="130.8" y="45.7">19</text>
<text x="131.4" y="43.2">1</text>
<text x="188.5" y="47">7</text>
<text x="188.5" y="44.4">8</text>
<text x="205.7" y="44.4">15</text>
<text x="205.7" y="47">16</text>
<text x="188.5" y="52">5</text>
<text x="188.5" y="49.5">6</text>
<text x="205.7" y="49.5">17</text>
<text x="205.7" y="52">18</text>
<text x="49.5" y="57.1">15</text>
<text x="72.4" y="55.3" transform="rotate(-90 72.4 55.3)">14</text>
<text x="74.9" y="55.3" transform="rotate(-90 74.9 55.3)">49</text>
<text x="92.7" y="57.1">29</text>
<text x="92.7" y="59.7">30</text>
<text x="131.4" y="57.1">2</text>
<text x="131.4" y="59.7">4</text>
<text x="151.1" y="59.7">16</text>
<text x="151.1" y="57.1">18</text>
<text x="187.9" y="59.7">25</text>
<text x="188.5" y="57.1">3</text>
<text x="188.5" y="54.6">4</text>
<text x="205.7" y="54.6">19</text>
<text x="49.5" y="64.7">25</text>
<text x="92.7" y="62.2">31</text>
<text x="92.7" y="64.7">32</text>
<text x="131.4" y="62.2">6</text>
<text x="131.4" y="64.7">8</text>
<text x="151.1" y="64.7">12</text>
<text x="151.1" y="62.2">14</text>
<text x="187.9" y="64.7">21</text>
<text x="187.9" y="62.2">24</text>
<text x="49.5" y="69.8">23</text>
<text x="49.5" y="67.3">24</text>
<text x="92.7" y="67.3">33</text>
<text x="92.7" y="69.8">34</text>
<text x="130.8" y="67.3">11</text>
<text x="130.8" y="69.8">13</text>
<text x="151.7" y="69.8">7</text>
<text x="151.7" y="67.3">9</text>
<text x="187.9" y="67.3">23</text>
<text x="188.5" y="69.8">2</text>
<text x="49.5" y="77.4">11</text>
<text x="49.5" y="74.9">12</text>
<text x="92.7" y="72.4">35</text>
<text x="92.7" y="74.9">36</text>
<text x="92.7" y="77.4">37</text>
<text x="130.8" y="72.4">15</text>
<text x="130.8" y="74.9">17</text>
<text x="151.7" y="74.9">3</text>
<text x="151.7" y="72.4">5</text>
<text x="187.9" y="72.4">20</text>
<text x="187.9" y="74.9">26</text>
<text x="187.9" y="77.4">27</text>
<text x="49.5" y="80">13</text>
<text x="92.7" y="80">38</text>
<text x="92.7" y="82.5">39</text>
<text x="130.8" y="82.5">19</text>
<text x="131.4" y="80">1</text>
<text x="187.9" y="80">22</text>
<text x="49.5" y="87.6">28</text>
<text x="92.7" y="85.1">40</text>
<text x="92.7" y="87.6">41</text>
<text x="49.5" y="92.7">26</text>
<text x="49.5" y="90.1">27</text>
<text x="92.7" y="90.1">42</text>
<text x="92.7" y="92.7">43</text>
<text x="92.7" y="95.2">44</text>
<text x="131.4" y="94">2</text>
<text x="151.1" y="94">18</text>
<text x="187.9" y="94">10</text>
<text x="188.5" y="91.4">1</text>
<text x="205.7" y="91.4">11</text>
<text x="205.7" y="94">12</text>
<text x="49.5" y="100.3">19</text>
<text x="92.7" y="97.8">45</text>
<text x="92.7" y="100.3">46</text>
<text x="131.4" y="96.5">4</text>
<text x="131.4" y="99">6</text>
<text x="131.4" y="101.6">8</text>
<text x="151.1" y="101.6">12</text>
<text x="151.1" y="99">14</text>
<text x="151.1" y="96.5">16</text>
<text x="188.5" y="101.6">7</text>
<text x="188.5" y="99">8</text>
<text x="188.5" y="96.5">9</text>
<text x="205.7" y="96.5">13 MAIN_DB10</text>
<text x="205.7" y="99">15 MAIN_DB11</text>
<text x="205.7" y="101.6">16 MAIN_DB12</text>
<text x="49.5" y="102.8">20</text>
<text x="49.5" y="105.4">21</text>
<text x="92.7" y="102.8">47</text>
<text x="92.7" y="105.4">48</text>
<text x="92.7" y="107.9">50</text>
<text x="130.8" y="104.1">11</text>
<text x="130.8" y="106.7">13</text>
<text x="151.7" y="106.7">7</text>
<text x="151.7" y="104.1">9</text>
<text x="188.5" y="106.7">5</text>
<text x="188.5" y="104.1">6</text>
<text x="205.7" y="104.1">17 MAIN_DB13</text>
<text x="205.7" y="106.7">18 MAIN_DB14</text>
<text x="92.7" y="110.5">51</text>
<text x="92.7" y="113">52</text>
<text x="130.8" y="109.2">15</text>
<text x="130.8" y="111.7">17</text>
<text x="151.7" y="111.7">3</text>
<text x="151.7" y="109.2">5</text>
<text x="188.5" y="111.7">3</text>
<text x="188.5" y="109.2">4</text>
<text x="205.7" y="109.2">19 MAIN_DB15</text>
<text x="93.3" y="118.1">5</text>
<text x="130.8" y="119.4">19</text>
<text x="131.4" y="116.8">1</text>
<text x="187.9" y="119.4">21</text>
<text x="187.9" y="116.8">24</text>
<text x="187.9" y="114.3">25</text>
<text x="93.3" y="125.7">2</text>
<text x="93.3" y="123.2">3</text>
<text x="93.3" y="120.6">4</text>
<text x="187.9" y="121.9">23</text>
<text x="188.5" y="124.4">2</text>
<text x="49.5" y="128.2">22</text>
<text x="92.7" y="130.8">64</text>
<text x="93.3" y="128.2">1</text>
<text x="131.4" y="130.8">2</text>
<text x="151.1" y="130.8">18</text>
<text x="187.9" y="127">20</text>
<text x="187.9" y="129.5">26</text>
<text x="49.5" y="133.3">10</text>
<text x="92.7" y="135.9">62</text>
<text x="92.7" y="133.3">63</text>
<text x="131.4" y="133.3">3</text>
<text x="131.4" y="135.9">4</text>
<text x="151.1" y="135.9">16</text>
<text x="151.1" y="133.3">17</text>
<text x="187.9" y="134.6">22</text>
<text x="187.9" y="132.1">27</text>
<text x="49.5" y="143.5">17</text>
<text x="92.7" y="143.5">59</text>
<text x="92.7" y="140.9">60</text>
<text x="92.7" y="138.4">61</text>
<text x="131.4" y="138.4">5</text>
<text x="131.4" y="140.9">6</text>
<text x="131.4" y="143.5">7</text>
<text x="151.1" y="143.5">13</text>
<text x="151.1" y="140.9">14</text>
<text x="151.1" y="138.4">15</text>
<text x="49.5" y="146">18</text>
<text x="92.7" y="148.6">57</text>
<text x="92.7" y="146">58</text>
<text x="131.4" y="146">8</text>
<text x="131.4" y="148.6">9</text>
<text x="151.1" y="148.6">11</text>
<text x="151.1" y="146">12</text>
<text x="92.7" y="153.6">55</text>
<text x="92.7" y="151.1">56</text>
<text x="131.4" y="153.6">1</text>
<text x="92.7" y="156.2">54</text>
<text x="93.3" y="161.3">6</text>
<text x="130.8" y="156.2">19</text>
<text x="93.3" y="163.8">7</text>
<text x="93.3" y="166.3">8</text>
<text x="131.4" y="166.3">2</text>
<text x="151.1" y="166.3">18</text>
<text x="72.4" y="173.4" transform="rotate(-90 72.4 173.4)">53</text>
<text x="74.9" y="173.4" transform="rotate(-90 74.9 173.4)">16</text>
<text x="93.3" y="168.9">9</text>
<text x="131.4" y="168.9">3</text>
<text x="131.4" y="171.4">4</text>
<text x="131.4" y="174">5</text>
<text x="151.1" y="174">15</text>
<text x="151.1" y="171.4">16</text>
<text x="151.1" y="168.9">17</text>
<text x="131.4" y="176.5">6</text>
<text x="131.4" y="179">7</text>
<text x="151.1" y="179">13</text>
<text x="151.1" y="176.5">14</text>
<text x="131.4" y="181.6">8</text>
<text x="131.4" y="184.1">9</text>
<text x="151.1" y="184.1">11</text>
<text x="151.1" y="181.6">12</text>
<text x="130.8" y="191.7">19</text>
</g>
<g font-size="1.3" fill="#006464">
<text x="135.6" y="21.3">I0a</text>
<text x="135.6" y="23.8">I1a</text>
<text x="140.3" y="21.3">G11 O0a</text>
<text x="145" y="23.8">O1a</text>
<text x="135.6" y="26.4">I2a</text>
<text x="135.6" y="28.9">I3a</text>
<text x="145" y="28.9">O3a</text>
<text x="145" y="26.4">O2a</text>
<text x="28.1" y="30.2">L10A</text>
<text x="39.1" y="35.4" transform="rotate(-90 39.1 35.4)">S</text>
<text x="135.6" y="31.5">I0b</text>
<text x="135.6" y="34">I1b</text>
<text x="145" y="34">O1b</text>
<text x="145" y="31.5">O0b</text>
<text x="202.6" y="34">L11</text>
<text x="17.5" y="39.1">M11</text>
<text x="34" y="36.5">D</text>
<text x="34" y="39.1">C 74LS74</text>
<text x="40.6" y="36.5">Q</text>
<text x="40.6" y="41.6">Q</text>
<text x="135.6" y="36.5">I2b</text>
<text x="135.6" y="39.1">I3b</text>
<text x="145" y="39.1">O3b</text>
<text x="145" y="36.5">O2b</text>
<text x="191.5" y="37.8">NC</text>
<text x="191.5" y="40.3">A0</text>
<text x="202" y="37.8">D0</text>
<text x="202" y="40.3">D1</text>
<text x="39.1" y="42.2" transform="rotate(-90 39.1 42.2)">R</text>
<text x="71.7" y="45.4">VCC</text>
<text x="135.6" y="44.2">OEa</text>
<text x="135.6" y="46.7">OEb</text>
<text x="191.5" y="48">A3</text>
<text x="191.5" y="45.4">A2</text>
<text x="191.5" y="42.9">A1</text>
<text x="202" y="42.9">D2</text>
<text x="202" y="45.4">D3</text>
<text x="202" y="48">D4</text>
<text x="16.4" y="50.5">20MHz</text>
<text x="130.4" y="50.5">74LS244</text>
<text x="191.5" y="53">A5</text>
<text x="191.5" y="50.5">A4</text>
<text x="202" y="50.5">D5</text>
<text x="202" y="53">D6</text>
<text x="55.4" y="58.1">CLK</text>
<text x="86.9" y="58.1">A1</text>
<text x="132.6" y="54.3">H11</text>
<text x="135.6" y="58.1">I0a</text>
<text x="145" y="58.1">O0a</text>
<text x="191.5" y="58.1">A7</text>
<text x="191.5" y="55.6">A6</text>
<text x="202" y="55.6">D7</text>
<text x="55.4" y="65.7">IPL0</text>
<text x="73.4" y="60.5" transform="rotate(-90 73.4 60.5)">VCC</text>
<text x="75.9" y="60.5" transform="rotate(-90 75.9 60.5)">VCC</text>
<text x="86.9" y="60.7">A2</text>
<text x="86.9" y="63.2">A3</text>
<text x="86.9" y="65.7">A4</text>
<text x="135.6" y="60.7">I1a</text>
<text x="135.6" y="63.2">I2a</text>
<text x="135.6" y="65.7">I3a</text>
<text x="145" y="65.7">O3a</text>
<text x="145" y="63.2">O2a</text>
<text x="145" y="60.7">O1a</text>
<text x="191.5" y="65.7">A10</text>
<text x="191.5" y="63.2">A9</text>
<text x="191.5" y="60.7">A8</text>
<text x="55.4" y="70.8">IPL2</text>
<text x="55.4" y="68.3">IPL1</text>
<text x="86.9" y="68.3">A5</text>
<text x="86.9" y="70.8">A6</text>
<text x="135.6" y="68.3">I0b</text>
<text x="135.6" y="70.8">I1b</text>
<text x="145" y="70.8">O1b</text>
<text x="145" y="68.3">O0b</text>
<text x="191.5" y="70.8">A12</text>
<text x="191.5" y="68.3">A11</text>
<text x="55.4" y="75.9">BGACK</text>
<text x="86.9" y="73.4">A7</text>
<text x="86.9" y="75.9">A8</text>
<text x="135.6" y="73.4">I2b</text>
<text x="135.6" y="75.9">I3b</text>
<text x="145" y="75.9">O3b</text>
<text x="145" y="73.4">O2b</text>
<text x="191.5" y="73.4">CS1</text>
<text x="191.5" y="75.9">CS2</text>
<text x="55.4" y="78.4">BG</text>
<text x="55.4" y="81">BR</text>
<text x="85.7" y="81">A10</text>
<text x="85.7" y="83.5">A11</text>
<text x="86.9" y="78.4">A9</text>
<text x="135.6" y="81">OEa</text>
<text x="135.6" y="83.5">OEb</text>
<text x="191.5" y="81">OE</text>
<text x="191.5" y="78.4">WE</text>
<text x="205.4" y="82.4" transform="rotate(-90 205.4 82.4)">MB8464A-10L-LL</text>
<text x="55.4" y="88.6">FC0</text>
<text x="85.7" y="86.1">A12</text>
<text x="85.7" y="88.6">A13</text>
<text x="130.4" y="87.3">74LS244</text>
<text x="202.5" y="88.6">K11</text>
<text x="55.4" y="93.7">FC2</text>
<text x="55.4" y="91.1">FC1</text>
<text x="85.7" y="91.1">A14</text>
<text x="85.7" y="93.7">A15</text>
<text x="132.8" y="91.1">J11</text>
<text x="135.6" y="95">I0a</text>
<text x="145" y="95">O0a</text>
<text x="191.5" y="92.4">NC</text>
<text x="191.5" y="95">A0</text>
<text x="202" y="92.4">D0</text>
<text x="202" y="95">D1</text>
<text x="55.4" y="101.3">VMA</text>
<text x="85.7" y="96.2">A16</text>
<text x="85.7" y="98.8">A17</text>
<text x="85.7" y="101.3">A18</text>
<text x="135.6" y="97.5">I1a</text>
<text x="135.6" y="100">I2a</text>
<text x="145" y="100">O2a</text>
<text x="145" y="97.5">O1a</text>
<text x="191.5" y="100">A2</text>
<text x="191.5" y="97.5">A1</text>
<text x="202" y="97.5">D2</text>
<text x="202" y="100">D3</text>
<text x="55.4" y="103.8">E</text>
<text x="55.4" y="106.4">VPA</text>
<text x="85.7" y="103.8">A19</text>
<text x="85.7" y="106.4">A20</text>
<text x="135.6" y="102.6">I3a</text>
<text x="135.6" y="105.1">I0b</text>
<text x="135.6" y="107.7">I1b</text>
<text x="145" y="107.7">O1b</text>
<text x="145" y="105.1">O0b</text>
<text x="145" y="102.6">O3a</text>
<text x="191.5" y="107.7">A5</text>
<text x="191.5" y="105.1">A4</text>
<text x="191.5" y="102.6">A3</text>
<text x="202" y="102.6">D4</text>
<text x="202" y="105.1">D5</text>
<text x="202" y="107.7">D6</text>
<text x="71" y="111.5">H7</text>
<text x="85.7" y="108.9">A21</text>
<text x="85.7" y="111.5">A22</text>
<text x="135.6" y="110.2">I2b</text>
<text x="135.6" y="112.7">I3b</text>
<text x="145" y="112.7">O3b</text>
<text x="145" y="110.2">O2b</text>
<text x="191.5" y="112.7">A7</text>
<text x="191.5" y="110.2">A6</text>
<text x="202" y="110.2">D7</text>
<text x="68.6" y="117.8">68000D</text>
<text x="85.7" y="114">A23</text>
<text x="86.7" y="119.1">D0</text>
<text x="135.6" y="117.8">OEa</text>
<text x="191.5" y="117.8">A9</text>
<text x="191.5" y="115.3">A8</text>
<text x="86.7" y="124.2">D2</text>
<text x="86.7" y="121.6">D1</text>
<text x="130.4" y="124.2">74LS244</text>
<text x="135.6" y="120.4">OEb</text>
<text x="191.5" y="125.4">A12</text>
<text x="191.5" y="120.4">A10</text>
<text x="191.5" y="122.9">A11</text>
<text x="55.4" y="129.2">BERR</text>
<text x="86.7" y="129.2">D4</text>
<text x="86.7" y="126.7">D3</text>
<text x="86.7" y="131.8">D5</text>
<text x="133.2" y="128">H9</text>
<text x="135.6" y="131.8">A0</text>
<text x="146.2" y="131.8">B0</text>
<text x="191.5" y="128">CS1</text>
<text x="191.5" y="130.5">CS2</text>
<text x="55.4" y="134.3">DTACK</text>
<text x="86.7" y="136.9">D7</text>
<text x="86.7" y="134.3">D6</text>
<text x="135.6" y="134.3">A1</text>
<text x="135.6" y="136.9">A2</text>
<text x="146.2" y="136.9">B2</text>
<text x="146.2" y="134.3">B1</text>
<text x="191.5" y="135.6">OE</text>
<text x="191.5" y="133.1">WE</text>
<text x="205.4" y="137" transform="rotate(-90 205.4 137)">MB8464A-10L-LL</text>
<text x="86.7" y="141.9">D9</text>
<text x="86.7" y="139.4">D8</text>
<text x="135.6" y="139.4">A3</text>
<text x="135.6" y="141.9">A4</text>
<text x="146.2" y="141.9">B4</text>
<text x="146.2" y="139.4">B3</text>
<text x="55.4" y="144.5">HALT</text>
<text x="55.4" y="147">RESET</text>
<text x="85.5" y="149.6">D12</text>
<text x="85.5" y="147">D11</text>
<text x="85.5" y="144.5">D10</text>
<text x="135.6" y="144.5">A5</text>
<text x="135.6" y="147">A6</text>
<text x="135.6" y="149.6">A7</text>
<text x="146.2" y="149.6">B7</text>
<text x="146.2" y="147">B6</text>
<text x="146.2" y="144.5">B5</text>
<text x="85.5" y="154.6">D14</text>
<text x="85.5" y="152.1">D13</text>
<text x="135.6" y="154.6">A-&gt;B</text>
<text x="85.5" y="157.2">D15</text>
<text x="135.6" y="157.2">CE</text>
<text x="140.5" y="158.5">74LS245</text>
<text x="85.4" y="164.8">UDS</text>
<text x="85.7" y="167.3">LDS</text>
<text x="86.9" y="162.3">AS</text>
<text x="133.3" y="163.5">K9</text>
<text x="135.6" y="167.3">A0</text>
<text x="146.2" y="167.3">B0</text>
<text x="73.4" y="169.4" transform="rotate(-90 73.4 169.4)">GND</text>
<text x="75.9" y="169.4" transform="rotate(-90 75.9 169.4)">GND</text>
<text x="85.2" y="169.9">R/W</text>
<text x="135.6" y="169.9">A1</text>
<text x="135.6" y="172.4">A2</text>
<text x="146.2" y="172.4">B2</text>
<text x="146.2" y="169.9">B1</text>
<text x="35.8" y="177">CP2</text>
<text x="46" y="177">CP5</text>
<text x="53.6" y="177">CP4</text>
<text x="63.4" y="178.8">470Ω</text>
<text x="63.4" y="176.2">R3</text>
<text x="135.6" y="175">A3</text>
<text x="135.6" y="177.5">A4</text>
<text x="146.2" y="177.5">B4</text>
<text x="146.2" y="175">B3</text>
<text x="35.8" y="180.8">220uF</text>
<text x="46" y="180.8">0.10F</text>
<text x="53.6" y="180.8">106</text>
<text x="135.6" y="180">A5</text>
<text x="135.6" y="182.6">A6</text>
<text x="135.6" y="185.1">A7</text>
<text x="146.2" y="185.1">B7</text>
<text x="146.2" y="182.6">B6</text>
<text x="146.2" y="180">B5</text>
<text x="71.8" y="188.9">VSS</text>
<text x="135.6" y="190.2">A-&gt;B</text>
<text x="135.6" y="192.7">CE</text>
<text x="140.5" y="194">74LS245</text>
</g>
<text font-size="1.3" fill="#0000c2" x="54.6" y="39.3">10MHz</text>
<g font-size="1.3" fill="#725600">
<text x="56" y="36.5">MAIN_CLK</text>
<text x="36.2" y="65.7">IPL0</text>
<text x="36.2" y="68.3">IPL1</text>
<text x="36.2" y="70.8">IPL2</text>
<text x="34.2" y="75.9">BGACK</text>
<text x="174.2" y="73.4">SRAM_CS1</text>
<text x="178.9" y="75.9">MRST</text>
<text x="37.8" y="81">BR</text>
<text x="37.8" y="78.4">BG</text>
<text x="175.7" y="78.4">MAIN_WR</text>
<text x="175.9" y="81">MAIN_OE</text>
<text x="36.8" y="88.6">FC0</text>
<text x="36.8" y="91.1">FC1</text>
<text x="36.9" y="106.4">VPA</text>
<text x="36.6" y="129.2">BERR</text>
<text x="174.2" y="128">SRAM_CS1</text>
<text x="178.9" y="130.5">MRST</text>
<text x="35.7" y="134.3">DTACK</text>
<text x="170.5" y="133.1">MAPP2MAINWE</text>
<text x="32.7" y="144.5">MAINHALT</text>
<text x="33.7" y="147">MAINRST</text>
<text x="117.4" y="154.6">MAIN_RD</text>
<text x="106.8" y="162.3">AS</text>
<text x="106.8" y="164.8">UDS</text>
<text x="106.8" y="167.3">LDS</text>
<text x="106.8" y="169.9">MAIN_RW</text>
</g>
<g font-size=".8" fill="#840000">
<text x="194.3" y="57.7">CMOS Static RAM</text>
<text x="195.7" y="59">8K x 8 BITS</text>
<text x="194.3" y="112.3">CMOS Static RAM</text>
<text x="195.7" y="113.6">8K x 8 BITS</text>
</g>
</svg>
